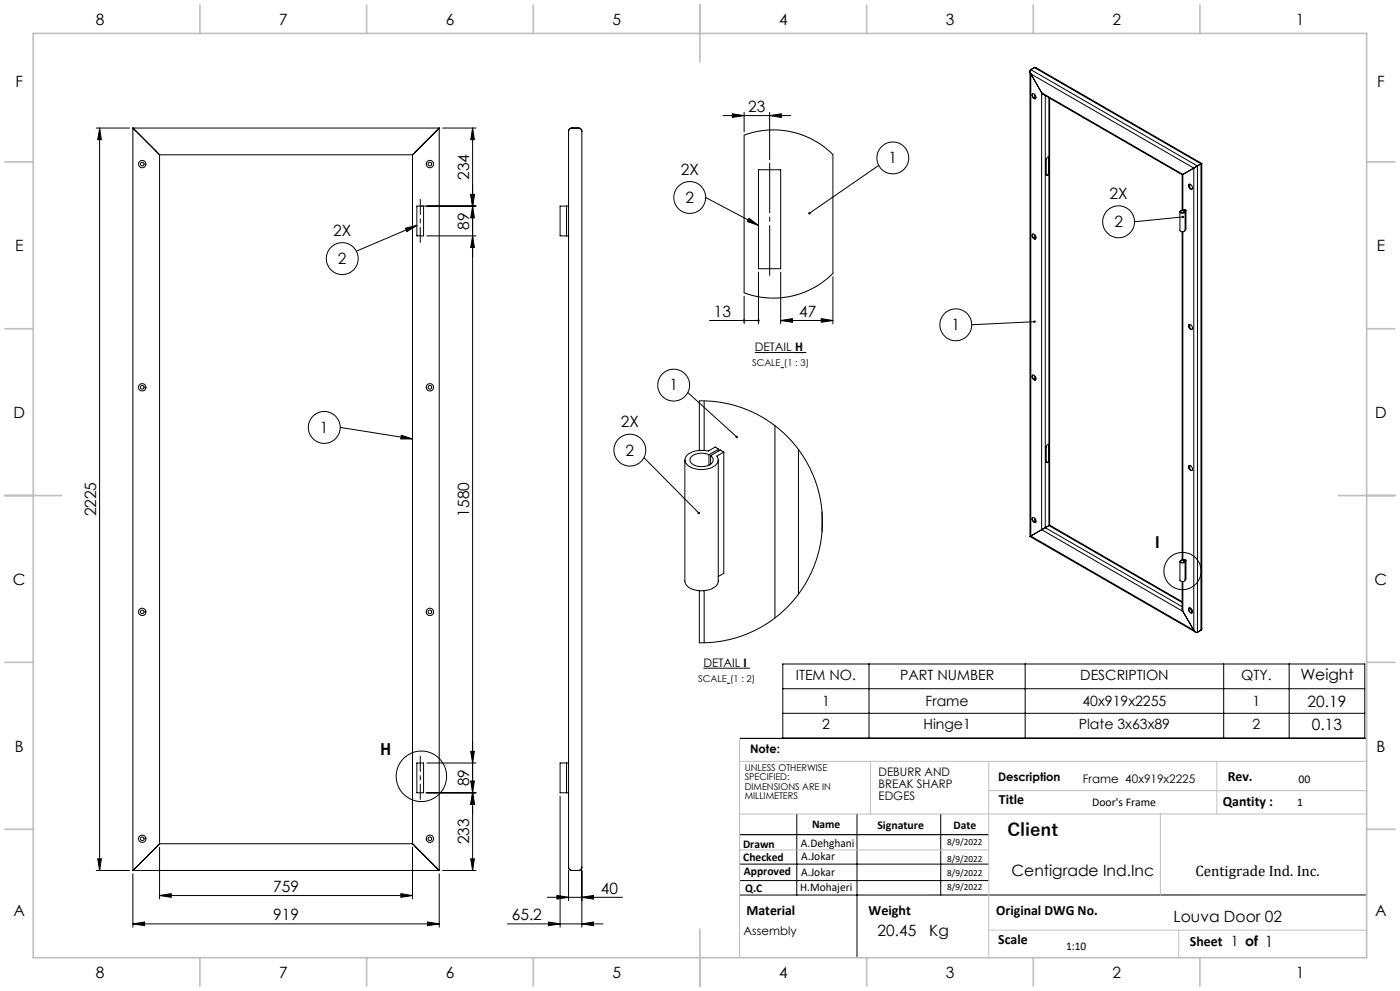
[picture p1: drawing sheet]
<svg xmlns="http://www.w3.org/2000/svg" width="420mm" height="297mm" viewBox="0 0 420 297" stroke-linecap="round" stroke-linejoin="round" font-family="sans-serif">
<g fill="none" stroke="#000" stroke-width=".3">
<path d="M28.9 38.4h10M29.9 38.4l.5 3.5h-1.1zM29.9 38.4v222.5M39.9 38.4l8 8M39.9 38.4v222.5M39.9 38.4h91.9M131.8 38.4l-8 8M131.8 38.4v222.5M132.8 38.4h10M141.8 38.4l.5 3.5h-1.1zM141.8 38.4v222.5M170.8 38.7l.6-.3h2.3a.97 .97 0 0 1 .9 1v220.5a.95 .95 0 0 1-1 1h-2.2a.97 .97 0 0 1-.8-1v-220.7z"/>
<path d="M216.9 34.6h20.3M219.7 34.1l3.5 .5-3.5 .6zM223.2 33.7v5.8M230.9 34.6l3.5-.5v1.1zM230.9 33.7v14.2M309 21.4v139.4M309.2 20.9l-.2 .4 .2 .9M309.2 22.2l3.3 5.6M309.2 22.2v138.5M309.2 20.9l50 28.8M309.2 22.2l48.9 28.2M309.7 28.2a.85 .85 0 0 1 .9 .4 .85 .85 0 0 1-.1 1l-.7-.5-.2-.5z"/>
<path d="M309.8 28.1a1.05 1.05 0 0 0 .9 1.5M310.3 20.2l.6 .1 49.6 28.7M310.3 20.2l-1.1 .7M310.3 20.2l50 28.9M310.4 28.4v1.2M312.5 27.8l.5 .5 41.6 24.1M312.5 27.8v130.9M312.5 27.8l42.4 24.5M313.6 28.7v129.4M314.7 29.3v17.8M314.9 29.5v127.9M47.9 46.4v206.5"/>
<path d="M47.9 46.4h75.9M123.8 46.4v206.5M141.2 58.3h1.1l-.5 3.5zM211.7 59.2l15.8 8.4M223.3 40.5l3.1-1 3.8-.5h3.6l3.7 .5 3.2 1 3.2 1.4 3 1.9 3 2.6v35.5l-1.9 1.7-2.7 2-4.7 2.3-4 1-4.9 .5-4.5-.5-4-1.1zM227.5 50.9h6.7v29.6h-6.7zM263.6 49.6l-20.8 14.3M314.6 52l-.6 .5M314.6 47.3v-.2v4.9M314.6 51.7v.3M314.6 47.3v4.4M314.6 47.3h.1"/>
<path d="M314.6 51.7h.1M314.7 47.1h-.4l-.4 .5v4.8l.3 .2 .5-.5M314.7 47.1v.2M314.7 52.1v81.1M314.7 51.7v.4M314.7 47.3v4.4M354.6 52.4v10.6M354.9 52.3l-.3 .1M354.9 52.3v10.7M356.6 55.3a.82 .82 0 0 1 1 .4 .82 .82 0 0 1-.2 1l-.6-.4zM356.8 55.2a1.01 1.01 0 0 0 .8 1.5M356.9 55.2v1.1"/>
<path d="M358.1 50.4v138.5M358.1 50.4l-3.2 1.9M359.2 49.7l-1.1 .7M359.2 49.7v139.8M360.3 49.1v139.8M360.3 49.1l-1.1 .6M360.5 49v139.5l-.2 .4M360.5 49l-.2 .1M121.6 68.4l3.5-.8-3 1.8zM125.1 61.8h2v8.9h-2zM125.1 67.6l-18.2 7.7M128.1 70.7h14.7"/>
<path d="M141.8 70.7l.5 3.5h-1.1zM141.8 61.8l.5 3.5h-1.1zM142.8 61.8h-16.4M170 61.8h-2v8.9h2M170 70.7h.6M170 61.8h.6M170 61.8v8.9M224.7 65.4l2.8 2.2-3.3-1.2zM309.7 70.2a.85 .85 0 0 1 .9 .5 .85 .85 0 0 1-.1 .9l-.7-.4-.2-.6zM309.8 70.1a1.05 1.05 0 0 0 .9 1.5M310.4 70.4v1.2M354 63.5v5.5a.88 .88 0 0 0 1.5 0v-5.5"/>
<path d="M354.6 69.5v98.3M354.9 65l-14.5 1.5M354.9 69.5v98.3M355.1 63.2l-.2-.1a.39 .39 0 0 0-.6 .1 .39 .39 0 0 0 0 .5 .39 .39 0 0 0 .6 0l.3-.1v-.4M355.1 63.2v.5M355.2 63.2v.4M355.5 62.9l-.7 .1a.52 .52 0 0 0-.8 .5 .52 .52 0 0 0 .8 .4l.5-.2 .5-.6M355.5 62.9v.1M355.5 62.9l-.4 .3M355.8 63.1v5.6l-.3 .1M355.8 63.1l-.6 .1M212.9 96.1h14.6"/>
<path d="M223.2 88.8v8.2M227.5 81.6v15.4M234.2 96.1l3.5-.6v1.1zM234.2 96.1h15.7M234.2 81.6v15.4M246.4 95.5l3.5 .6-3.5 .5zM249.9 82.9v14.1M310.4 96.4l-18.9 .9M356.6 97.3a.84 .84 0 0 1 1 .4 .84 .84 0 0 1-.2 1.1l-.6-.5zM356.8 97.2a1.01 1.01 0 0 0 .8 1.5M356.9 97.2v1.1M206.3 117.6l14.7 13.3"/>
<path d="M226.5 105.7h12M234.2 110.2h1M240.9 105.7h1M309.7 112.5a.84 .84 0 0 1 .9 .4 .84 .84 0 0 1-.1 1l-.6-.3zM309.8 112.4a1.03 1.03 0 0 0 .9 1.4M310.4 112.6v1.2M102.1 128.1l21.7 3.4M120.4 130.5l3.4 1h-3.6zM193.2 137.2l16.4 16.5M205.5 137.8v36.4a3.4 3.4 0 0 0 3.5 2.7 6.3 6.3 0 0 0 6.2-1.7l.3-1v-36.4M209.8 135v-14.8l4.9 .2 4.8 .8 4.4 1.5 3.8 1.8 4.4 2.7 3.4 3 3.6 3.9 2.5 3.7 2.4 4.8 1.2 3.4 1.1 4.8 .4 4.7-.1 4.2-.7 4.5-1.5 5-2 4.4-2.5 4.1-3.1 3.7-3.7 3.3-4.3 3-4.6 2.3-4.7 1.5-4.7 .9-5 .2v-15.6M211.2 120.2v14.8"/>
<path d="M212.7 136.3a4.6 4.6 0 0 0-5.6 1.1 1.96 1.96 0 0 0 1.9 2.3 4.3 4.3 0 0 0 4.9-1.4 1.4 1.4 0 0 0-.7-1.7M212.7 136.3v3.1M213.2 136.6v2.5M215.6 134.6l-1-.6-2.1 1.2a7.1 7.1 0 0 0-6.5 1.4 2.17 2.17 0 0 0 1.3 3.5 7.1 7.1 0 0 0 7.9-1.3 1.75 1.75 0 0 0-.1-2.1l2-1.2M215.6 134.6l-2.9 1.7M215.6 134.6v.5M217.1 135.5l-1-.6-2.9 1.7M217.1 135.5v36.3l-1.6 1M232.5 127.6v57.6M239.5 134.7v43.4M314.6 138.1l-.6 .5M314.6 133.4v-.2v4.9"/>
<path d="M314.6 137.8v.3M314.6 133.4v4.4M314.6 133.4l.1 .1M314.6 137.8l.1 .1M314.7 133.2h-.4l-.4 .5v4.8l.3 .2 .5-.5M314.7 133.2v.3M314.7 138.2v19.3M314.7 137.9v.3M314.7 133.5v4.4M356.6 139.6a.85 .85 0 0 1 1 .4 .85 .85 0 0 1-.2 1l-.8-.7zM356.8 139.5a1.03 1.03 0 0 0 .8 1.5M356.9 139.5v1.1"/>
<path d="M246.6 153.4v6M309.7 155.3a.82 .82 0 0 1 .9 .3 .82 .82 0 0 1-.1 1l-.7-.5zM309.8 155.1a1.05 1.05 0 0 0 .9 1.5M310.4 155.4v1.2M312.5 158.7l42.4 24.5M312.5 158.7l-3.3 2M313.6 158.1l-1.1 .6M313.6 158.1l41 23.7M314.7 157.5l-1.1 .6M314.7 157.5l39.9 23.1M314.9 157.4l-.2 .1M314.9 157.4l39.7 22.9"/>
<path d="M211.2 177v15.6M309 160.8l49.7 28.6M309.2 160.7l-.2 .1M309.2 160.7l48.9 28.2M354 168.3v5.6a.92 .92 0 0 0 1.5 0v-5.6M354.6 174.3v8.3l.3 .6M354.9 174.3v8.9M355.1 168h-.2a.39 .39 0 0 0-.6 0 .39 .39 0 0 0 0 .6 .39 .39 0 0 0 .6 0l.3-.2v-.3M355.1 168v.5M355.2 168.1v.4M355.5 167.8h-.7a.52 .52 0 0 0-.8 .5 .52 .52 0 0 0 .8 .4l.5-.1 .2-.5 .3-.2M355.5 167.8h.1"/>
<path d="M355.5 167.8l-.4 .2M355.8 167.9l-.2-.1-.4 .3M355.8 167.9v5.6l-.3 .2M234.8 199h174.6v22.2h-174.6zM260.7 199v22.2M307.6 199v22.2M354.9 183.2l3.2 5.7M356.7 182.2a.88 .88 0 0 1 .9 .5 .88 .88 0 0 1-.2 1.1l-.8-.8zM356.8 182.2a1.01 1.01 0 0 0 .8 1.5M357 182.2l.8 1.2M358.1 188.9l.5 .5 .6 .1M360.3 188.9l-1.1 .6"/>
<path d="M367.1 199v22.2M386.8 199v22.2M211 200.3h12.1M218.1 204.8h1M224.1 200.3h.9M234.8 206.4h174.6M234.8 213.8h174.6M125.1 228.7h2v8.9h-2zM128.1 228.7h14.7M141.2 225.2h1.1l-.5 3.5zM141.2 234.1h1.1l-.5 3.5zM141.8 237.6l.5 3.5h-1.1z"/>
<path d="M142.8 237.6h-15M168 238.6v39.3M170 228.7h-2v8.9h2M170 237.6h.6M170 228.7h.6M170 228.7v8.9M29.3 257.4h1.1l-.5 3.5zM47.9 252.9l-8 8M47.9 252.9h75.9M47.9 253.9v15.5M123.8 252.9l8 8M123.8 253.9v15.5"/>
<path d="M141.2 257.4h1.1l-.5 3.5zM221.9 259h74.7M239 243.9v24.3M257.1 243.9v43.1M282.2 243.9v24.3M28.9 260.9h10M39.9 260.9h91.9M39.9 276.9l3.5-.6v1.1zM39.9 261.9v16M39.9 276.9h91.9M47.9 268.4l3.5-.6v1.1zM47.9 268.4h75.9"/>
<path d="M120.3 267.8l3.5 .6-3.5 .5zM128.3 276.3l3.5 .6-3.5 .5zM131.8 261.9v16M132.8 260.9h10M152.2 276.9h28.7M164.2 268.9h22.5M164.5 276.3l3.5 .6-3.5 .5zM167.1 268.4l3.5 .5-3.5 .5zM170.6 260.9v9M174.6 276.9l3.4-.6v1.1zM174.6 268.9l3.4-.5v1zM174.6 260.9v17"/>
<path d="M221.9 263.9h74.7M410 268.2h-188.1"/>
<circle cx="42.7" cy="49.2" r="1.11"/>
<circle cx="42.7" cy="49.2" r=".55"/>
<circle cx="129" cy="49.2" r=".55"/>
<circle cx="129" cy="49.2" r="1.1"/>
<circle cx="206.9" cy="59.2" r="4.8"/>
<circle cx="267.8" cy="47.3" r="4.8"/>
<circle cx="102.7" cy="77.5" r="4.8"/>
<circle cx="335.6" cy="66.5" r="4.8"/>
<circle cx="286.7" cy="97.3" r="4.8"/>
<circle cx="42.7" cy="116.1" r="1.11"/>
<circle cx="42.7" cy="116.1" r=".55"/>
<circle cx="129" cy="116.1" r=".55"/>
<circle cx="129" cy="116.1" r="1.1"/>
<circle cx="202.1" cy="115.4" r="4.8"/>
<circle cx="97.3" cy="128.1" r="4.8"/>
<circle cx="188.9" cy="134.9" r="4.8"/>
<circle cx="354.7" cy="171.1" r="5.6"/>
<circle cx="42.7" cy="183.4" r=".55"/>
<circle cx="42.7" cy="183.4" r="1.1"/>
<circle cx="129" cy="183.4" r=".55"/>
<circle cx="129" cy="183.4" r="1.1"/>
<circle cx="126.4" cy="232.7" r="7.6"/>
<circle cx="42.7" cy="251.4" r="1.11"/>
<circle cx="42.7" cy="251.4" r=".55"/>
<circle cx="129" cy="251.4" r=".55"/>
<circle cx="129" cy="251.4" r="1.09"/>
</g>
<path d="M238.5 105.7h2.4M223.1 200.3h1" fill="none" stroke="#000" stroke-width=".33"/>
<path d="M126.1 72.7v-12.9M126.1 239.6v-12.9" fill="none" stroke="#000" stroke-width=".3" stroke-dasharray="15.2 1.3 1.3 1.3" stroke-dashoffset="10.7"/>
<path d="M230.9 82.5v-33.6" fill="none" stroke="#000" stroke-width=".3" stroke-dasharray="15.2 1.3 1.3 1.3" stroke-dashoffset=".3"/>
<path d="M221.9 221.3h188.1M221.9 250.2h74.7" fill="none" stroke="#000" stroke-width=".35"/>
<path d="M221.9 228.2h188.1M261.2 228.2v15.7M296.6 228.2v58.8M296.6 237h113.4M365.1 228.2v15.7M221.9 243.9h188.1M221.9 254.7h74.7M348.1 243.9v24.3M296.6 278.8h113.4M353.6 278.8v8.2" fill="none" stroke="#c0c0c0" stroke-width=".3"/>
<path d="M221.9 221.3v65.7" fill="none" stroke="#c0c0c0" stroke-width=".35"/>
<g fill="none" stroke="#c0c0c0" stroke-width=".5">
<path d="M10 10h400v277h-400zM60 1.5v8.5M110 1.5v8.5M160 1.5v8.5M210 1.5v17M260 1.5v8.5M310 1.5v8.5M360 1.5v8.5M1.5 48.5h8.5M410 48.5h8.5M1.5 98.5h8.5M410 98.5h8.5"/>
<path d="M1.5 148.5h17M401.5 148.5h17M1.5 198.5h8.5M410 198.5h8.5M1.5 248.5h8.5M410 248.5h8.5M210 278.5v17M60 287v8.5M110 287v8.5M160 287v8.5M260 287v8.5M310 287v8.5"/>
<path d="M360 287v8.5"/>
</g>
<g fill="#000">
<path d="M141.8 38.4l.5 3.5h-1.1zM141.2 58.3h1.1l-.5 3.5zM141.8 61.8l.5 3.5h-1.1zM141.2 234.1h1.1l-.5 3.5zM141.8 237.6l.5 3.5h-1.1zM141.2 257.4h1.1l-.5 3.5z"/>
<path d="M230.9 34.6l3.5-.5v1.1zM219.7 34.1l3.5 .5-3.5 .6z"/>
<path d="M121.6 68.4l3.5-.8-3 1.8zM120.4 130.5l3.4 1h-3.6zM242.6 63.6l-.1 .5 .3-.2-.3 .2a.38 .38 0 0 0 .6 .1 .38 .38 0 0 0 0-.5 .38 .38 0 0 0-.5-.1zM224.7 65.4l2.8 2.2-3.3-1.2zM354.5 64.8a.37 .37 0 0 0 .3 .6 .37 .37 0 0 0 .4-.4h-.3h.3l-.2-.3zM310.1 96.2a.38 .38 0 0 0 .2 .6 .38 .38 0 0 0 .5-.4h-.4h.4l-.4-.4zM209.3 153.5l.1 .5h.5l-.3-.3 .3 .3 .1-.3-.2-.3zM220.7 130.7v.5l.5 .1-.2-.4 .3 .3v-.5z"/>
<path d="M141.8 70.7l.5 3.5h-1.1zM141.2 58.3h1.1l-.5 3.5zM141.8 237.6l.5 3.5h-1.1zM141.2 225.2h1.1l-.5 3.5z"/>
<path d="M29.3 257.4h1.1l-.5 3.5zM29.9 38.4l.5 3.5h-1.1z"/>
<path d="M39.9 276.9l3.5-.6v1.1zM128.3 276.3l3.5 .6-3.5 .5zM47.9 268.4l3.5-.6v1.1zM120.3 267.8l3.5 .6-3.5 .5zM164.5 276.3l3.5 .6-3.5 .5zM174.6 276.9l3.4-.6v1.1zM167.1 268.4l3.5 .5-3.5 .5zM174.6 268.9l3.4-.5v1zM223 95.7l-.2 .4h.4h-.4a.37 .37 0 0 0 .5 .3 .37 .37 0 0 0 .3-.5 .37 .37 0 0 0-.6-.2zM227.3 95.7a.37 .37 0 0 0 .1 .7 .37 .37 0 0 0 .5-.3h-.4h.4l-.1-.4zM234.2 96.1l3.5-.6v1.1zM246.4 95.5l3.5 .6-3.5 .5z"/>
</g>
<text font-size="5.3" x="302.2" y="250.7">Client</text>
<g font-size="4.9">
<text x="346.5" y="164.1">I</text>
<text x="114.1" y="226.2">H</text>
</g>
<g font-size="4.7">
<text x="28.7" y="7.6">8</text>
<text x="83.7" y="7.6">7</text>
<text x="133.7" y="7.6">6</text>
<text x="183.7" y="7.6">5</text>
<text x="233.7" y="7.6">4</text>
<text x="283.7" y="7.6">3</text>
<text x="333.7" y="7.6">2</text>
<text x="388.7" y="7.6">1</text>
<text x="4.6" y="26.1">F</text>
<text x="413.1" y="26.1">F</text>
<text x="224.5" y="33.6">23</text>
<text x="140.8" y="53.9" transform="rotate(-90 140.8 53.9)">234</text>
<text x="204.2" y="52.4">2X</text>
<text x="266.6" y="48.9">1</text>
<text x="332.9" y="59.7">2X</text>
<text x="205.6" y="60.8">2</text>
<text x="100" y="70.7">2X</text>
<text x="140.8" y="68.8" transform="rotate(-90 140.8 68.8)">89</text>
<text x="334.3" y="68.1">2</text>
<text x="4.5" y="75.3">E</text>
<text x="413" y="75.3">E</text>
<text x="101.4" y="79.1">2</text>
<text x="214.2" y="95">13</text>
<text x="239.8" y="95">47</text>
<text x="285.5" y="99">1</text>
<text x="200.8" y="117">1</text>
<text x="4" y="125.3">D</text>
<text x="412.5" y="125.3">D</text>
<text x="96" y="129.7">1</text>
<text x="186.3" y="128.1">2X</text>
<text x="187.7" y="136.5">2</text>
<text x="28.9" y="154.8" transform="rotate(-90 28.9 154.8)">2225</text>
<text x="140.8" y="154.8" transform="rotate(-90 140.8 154.8)">1580</text>
<text x="3.9" y="175.3">C</text>
<text x="412.4" y="175.3">C</text>
<text x="390.1" y="203.9">Weight</text>
<text x="392.3" y="211.7">20.19</text>
<text x="393.6" y="218.7">0.13</text>
<text x="4.4" y="225.3">B</text>
<text x="412.9" y="225.3">B</text>
<text x="140.8" y="235.7" transform="rotate(-90 140.8 235.7)">89</text>
<text x="140.8" y="253.1" transform="rotate(-90 140.8 253.1)">233</text>
<text x="303.5" y="262.6">Centigrade Ind.Inc</text>
<text x="82" y="267.3">759</text>
<text x="180.3" y="267.9">40</text>
<text x="4" y="274.6">A</text>
<text x="82" y="275.8">919</text>
<text x="153.5" y="275.8">65.2</text>
<text x="412.5" y="274.6">A</text>
<text x="263.3" y="280.5">20.45</text>
<text x="278.8" y="280.5">Kg</text>
<text x="352.1" y="276.4">Louva Door 02</text>
<text x="28.7" y="293.1">8</text>
<text x="83.7" y="293.1">7</text>
<text x="133.7" y="293.1">6</text>
<text x="183.7" y="293.1">5</text>
<text x="233.7" y="293.1">4</text>
<text x="283.7" y="293.1">3</text>
<text x="333.7" y="293.1">2</text>
<text x="388.7" y="293.1">1</text>
</g>
<text font-size="4.5" x="358.6" y="262.6">Centigrade Ind. Inc.</text>
<g font-size="4.2">
<text x="238.8" y="203.8">ITEM NO.</text>
<text x="270" y="203.8">PART NUMBER</text>
<text x="324.1" y="203.8">DESCRIPTION</text>
<text x="372.4" y="203.8">QTY.</text>
<text x="246.6" y="211.6">1</text>
<text x="277.7" y="211.6">Frame</text>
<text x="324.8" y="211.6">40x919x2255</text>
<text x="375.8" y="211.6">1</text>
<text x="246.6" y="218.6">2</text>
<text x="277" y="218.6">Hinge1</text>
<text x="323.6" y="218.6">Plate 3x63x89</text>
<text x="375.8" y="218.6">2</text>
<text x="368.3" y="234.1">Rev.</text>
<text x="299.7" y="240.9">Title</text>
<text x="366.8" y="241.6">Qantity :</text>
<text x="223.9" y="274.2">Material</text>
<text x="260.6" y="274.2">Weight</text>
<text x="298.9" y="274.2">Original DWG No.</text>
<text x="299.5" y="282.8">Scale</text>
<text x="357" y="283.6">Sheet 1 of 1</text>
</g>
<g font-size="3.5">
<text x="226.5" y="105.3">DETAIL H</text>
<text x="211" y="199.9">DETAIL I</text>
<text x="225" y="225.7">Note:</text>
<text x="263.6" y="232.6">DEBURR AND</text>
<text x="263.6" y="236.1">BREAK SHARP</text>
<text x="263.6" y="239.7">EDGES</text>
<text x="299.4" y="234.1">Description</text>
<text x="324.9" y="234.7">Frame 40x919x2225</text>
<text x="389.6" y="234.7">00</text>
<text x="327.6" y="241.6">Door's Frame</text>
<text x="389.2" y="241.6">1</text>
<text x="243.6" y="248.1">Name</text>
<text x="263.2" y="248.5">Signature</text>
<text x="286" y="248.5">Date</text>
<text x="222.9" y="254">Drawn</text>
<text x="240.3" y="253.7">A.Dehghani</text>
<text x="240.4" y="257.8">A.Jokar</text>
<text x="223" y="258.1">Checked</text>
<text x="223.2" y="262.1">Approved</text>
<text x="240.4" y="262.4">A.Jokar</text>
<text x="223.6" y="267.4">Q.C</text>
<text x="240.1" y="267.1">H.Mohajeri</text>
<text x="223.1" y="280.2">Assembly</text>
<text x="319.8" y="284.6">1:10</text>
</g>
<g font-size="2.8">
<text x="225.6" y="109.8">SCALE (1 : 3)</text>
<text x="209.5" y="204.4">SCALE (1 : 2)</text>
<text x="223.4" y="231">UNLESS OTHERWISE</text>
<text x="223.4" y="233.8">SPECIFIED:</text>
<text x="223.4" y="236.7">DIMENSIONS ARE IN</text>
<text x="223.4" y="239.5">MILLIMETERS</text>
<text x="284.2" y="253.2">8/9/2022</text>
<text x="284.2" y="258.4">8/9/2022</text>
<text x="284.2" y="262.7">8/9/2022</text>
<text x="284.2" y="266.6">8/9/2022</text>
</g>
</svg>
